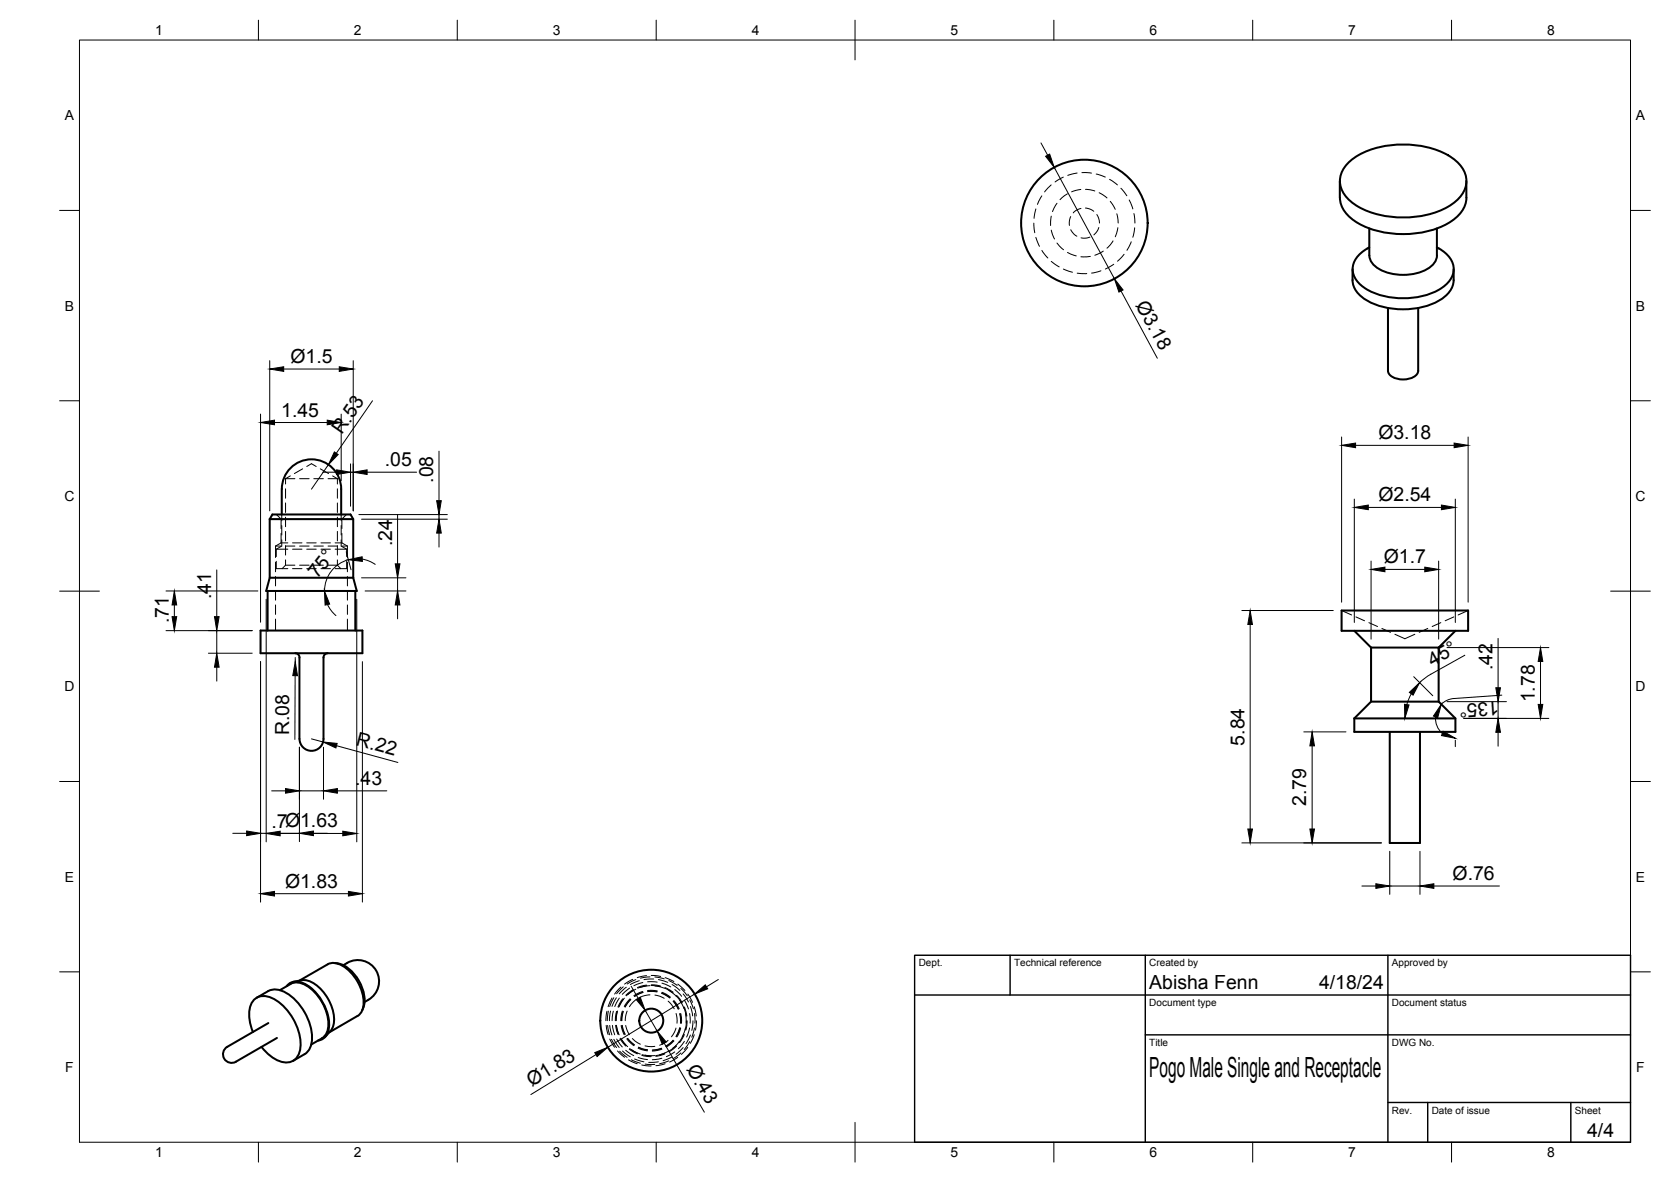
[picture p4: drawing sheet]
<svg xmlns="http://www.w3.org/2000/svg" width="420mm" height="297mm" viewBox="0 0 420 297" stroke-linecap="round" stroke-linejoin="round" font-family="sans-serif">
<!-- layer: Visible -->
<g fill="none" stroke="#000" stroke-width=".51">
<path d="M336.9 45.5v4.2M336.9 49.7a8.3 8.3 0 0 0 5.3 6.8 24.8 24.8 0 0 0 22.4-.7 7.8 7.8 0 0 0 4.1-6.1M339.3 40.7a21.4 21.4 0 0 1 16-4.3 18.2 18.2 0 0 1 11.9 5.2 6 6 0 0 1-.9 8.7 21.4 21.4 0 0 1-15.9 4.3 18.2 18.2 0 0 1-12-5.2 6 6 0 0 1 .9-8.7zM344.3 57.4v6.8M361.3 57.4v6.8a4.9 4.9 0 0 1-3.9 4.1 12.8 12.8 0 0 1-11.7-1.5 3.6 3.6 0 0 1-1.4-2.6M368.7 45.5v4.2M340.1 67.6a7 7 0 0 0 1.5 6.2 16.5 16.5 0 0 0 12.8 3.9 14.8 14.8 0 0 0 9.6-3.9 5.1 5.1 0 0 0 1.5-3.4v-2.8M343.8 62.4a6.2 6.2 0 0 0-3.7 5.7 7 7 0 0 0 4.8 5.3 19.6 19.6 0 0 0 18-1.3 5.1 5.1 0 0 0 0-9l-1.1-.7M344.3 62.2l-.5 .2M349 77.4v15.8a2.9 2.9 0 0 0 2.9 2.1 4.6 4.6 0 0 0 4.6-1.6l.1-16.3M361.3 62.2l.5 .2M67.8 130.5v14.7l-.9 3.3h22.8l-.9-3.3"/>
<path d="M67.8 130.5h21M67.8 130.5l.7-1.2h19.6l.7 1.2v14.7M70.8 129.3l.1-6.4a7.5 7.5 0 0 1 7.4-7.5 7.5 7.5 0 0 1 7.5 7.5v6.4M65.5 158.5h25.6v5.7h-25.6zM67.3 148.5v10M67.8 145.2h21M89.3 148.5v10M337.3 153.4h31.8v5.1h-31.8zM340.5 158.5l4.2 4.2M366 158.5l-4.3 4.2M74.2 164.2a1.07 1.07 0 0 1 1.1 1M75.3 165.2v20.5a3 3 0 0 0 3 3 3 3 0 0 0 3-3v-20.5"/>
<path d="M82.4 164.2a1.07 1.07 0 0 0-1.1 1M344.7 176.3h17M344.7 162.7h17M344.7 162.7v13.6l-4.2 4.2M361.7 176.3l4.3 4.2v3.4h-25.5v-3.4M361.7 162.7v13.6M340.5 180.5h25.5M349.4 183.9v27.9h7.6v-27.9M63.6 259.3a8.6 8.6 0 0 1-.2-7.5 3.9 3.9 0 0 1 5.7-.6 14 14 0 0 1 6.4 12.2 3.7 3.7 0 0 1-5.6 3.1 11 11 0 0 1-4.1-3.4M67.4 249.1l-2.9 1.6M67.4 249.1a4.8 4.8 0 0 1 5 .7 13.8 13.8 0 0 1 5.9 12.4 3.9 3.9 0 0 1-1.7 2.7l-2.9 1.7M67.5 257.1l-10.3 6a2.17 2.17 0 0 0-.8 2.9 2.17 2.17 0 0 0 2.9 .8l10.3-6"/>
<path d="M72.1 247.8a3.6 3.6 0 0 1 5.1-.2 12.2 12.2 0 0 1 5.4 11.2 3.1 3.1 0 0 1-2.7 2.7M73.1 247.3l-2.7 1.5M73.1 247.3a4.5 4.5 0 0 1 4.8 .9 12.1 12.1 0 0 1 4.6 10.1 3.5 3.5 0 0 1-1.5 2.6l-2.7 1.6M75.3 246.4l7.1-4.1a4.2 4.2 0 0 1 4.5 .9 11.5 11.5 0 0 1 4.5 9.6 3.3 3.3 0 0 1-1.5 2.5l-7.1 4.1M75.7 246.3l-1.9 .4M75.7 246.3a6.4 6.4 0 0 1 5.6 2.9 10.2 10.2 0 0 1 2.5 8.7l-.7 1.2-1.3 1.5M84.2 242l.7 .1M85 242.1a9.7 9.7 0 0 1 6.5 7.6l.2 2.2-.6 2M87.3 242l-1 .6M87.3 242a5.4 5.4 0 0 1 7.6 2.5 5.4 5.4 0 0 1-3.2 7.3"/>
<circle cx="272.7" cy="56" r="15.9"/>
<circle cx="163.7" cy="256.5" r="12.8"/>
<circle cx="163.8" cy="256.5" r="3"/>
</g>
<!-- layer: Hidden -->
<g fill="none" stroke="#000" stroke-width=".25">
<path d="M259.9 56.1l.3 2.4M260.5 52.5l-.5 2.4M260.5 59.7l.9 2.2M262 49.2l-1.1 2.2M264.3 46.5l-1.6 1.7M264.3 54.3l-.1 2.4M264.3 57.8l.9 2.3M265.8 51.1l-1.2 2.1M267.4 44.5l-2.1 1.2M268.4 48.7l-1.9 1.5M269.2 54.4l-.3 1.4v.8M269.2 57.7l.8 1.1 .8 .6"/>
<path d="M270.8 43.5l-2.3 .6M271.8 47.6l-2.3 .6M271.8 52.4l-1.4 .6-.5 .5M272 43.4l2.4 .1M272.9 52.3l1.2 .3 .9 .5M272.9 47.6l2.4 .4M274 59.6l-.9 .2h-1.3M275.6 43.7l2.3 .8M275.8 53.9l.5 1.1 .2 1.1M276.3 57.2l-.5 1-.8 .8M276.4 48.4l1.9 1.3M279 45.1l2 1.4"/>
<path d="M279.2 50.6l1.2 2M280.8 53.7l.4 2.4M281.1 57.2l-.7 2.3M281.8 47.3l1.5 1.9M283.9 50.3l.9 2.2M285.1 53.7l.3 2.4M285.3 57.2l-.5 2.4M262 62.9l1.5 1.9M264.3 65.7l2 1.4M265.8 61.1l1.6 1.7M267.4 67.6l2.3 .8M268.4 63.4l2.2 .9"/>
<path d="M270.8 68.7l2.5 .1M274.2 64.4l-2.4 .1M276.8 68.1l-2.3 .5M277.4 63.1l-2.1 1M279.9 60.5l-1.6 1.9M280 66.4l-2.1 1.2M282.6 63.9l-1.6 1.7M284.4 60.8l-1 2.1M73 119.6l-1.2 .7M76.1 117.8l-2.1 1.2M77.1 117.2l1.2-.7 1.2 .7M80.5 117.8l2.1 1.2"/>
<path d="M83.6 119.6l1.2 .7M69.3 137.2h1.3M69.3 137.2v2.9M69.5 138h2.9M69.5 138v1.9M69.5 129.3l1.2 1.2v2.3M70.7 136.4h1.7M70.7 134v2.4M70.7 136.4l-1.4 .8M70.8 129.3v1.6M70.8 132.1v2.4M70.8 135.6v1.6l-1.3 .8"/>
<path d="M71.8 137.2h2.3M71.8 120.3h2.3M71.8 120.3v1.3M71.8 122.8v2.4M71.8 126.4v2.4M71.8 130v2.4M71.8 133.5v2.4M71.8 137.1v2.4M73.6 136.4h2.3M73.6 138h2.3M75.3 137.2h2.4M75.3 120.3h2.4"/>
<path d="M77.1 136.4h2.4M77.1 138h2.4M78.9 137.2h2.4M78.9 120.3h2.4M80.7 136.4h2.4M80.7 138h2.4M82.5 137.2h2.4M82.5 120.3h2.3M84.3 136.4h1.7M84.3 138h2.9M84.8 120.3v1.3M84.8 122.8v2.4"/>
<path d="M84.8 126.4v2.4M84.8 130v2.4M84.8 133.5v2.4M84.8 137.1v2.4M85.8 129.3v1.6M85.8 132.1v2.4M85.8 135.6v1.6l1.4 .8M86 134v2.4M86 136.4l1.4 .8M86.1 137.2h1.3M87.1 129.3l-1.1 1.2v2.3M87.2 138v1.9"/>
<path d="M87.4 137.2v2.9M69.3 141.3v2.4M69.3 144.9v2.3M69.3 148.4v2.4M69.3 152v2.4M69.3 155.6v2.9M69.5 141.1v1.8h2.9M71.8 142h2.3M71.8 140.7v1.3l-.8 .9M73.6 142.9h2.3M75.3 142h2.4M77.1 142.9h2.4"/>
<path d="M78.9 142h2.4M80.7 142.9h2.4M82.5 142h2.3M84.8 142l.9 .9M84.8 140.7v1.3M87.2 141.1v1.8h-2.9M87.4 141.3v2.4M87.4 144.9v2.3M87.4 148.4v2.4M87.4 152v2.4M87.4 155.6v2.9M337.3 153.4l2.6 1.1"/>
<path d="M340.9 155l2.2 1M344.2 156.5l2.2 .9M347.5 157.9l2.1 1M350.7 159.4l2.6 1.1 2.4-1.1M359 157.9l-2.2 1M362.3 156.5l-2.2 .9M365.5 155l-2.1 1M369.1 153.4l-2.5 1.1M152.4 257.7l.5 2.3M152.6 254.1l-.3 2.4M152.8 257.7l.5 2.4M153 254.1l-.3 2.4"/>
<path d="M153.3 257.7l.6 2.4M153.5 254.1l-.3 2.4M153.9 250.8l-1 2.2M154 257.7l.6 2.3M154.2 254.1l-.3 2.4M154.3 250.7l-1 2.2M154.8 257.7l.6 2.2M155 257.6l.6 2.3M155 250.7l-1.1 2.2M155 257.7l.7 2.4M155 254.2l-.3 2.3M155.3 254.1l-.4 2.4 .3-2.3"/>
<path d="M155.7 250.8l-1.1 2.1M156.1 248.1l-1.6 1.7M156.2 257.7l.8 2.3M156.4 257.7l.7 2.3M156.5 257.7l.7 2.2M156.5 254.1l-.4 2.4M156.6 251l-1.2 2.1M156.7 254.1l-.4 2.4M156.7 248l-1.7 1.7M156.7 251.1l-1.1 2M156.7 254.2l-.3 2.3M157 250.9l-1.3 2"/>
<path d="M157.3 257.7l.9 2.3M157.5 248.1l-1.8 1.7M157.7 254.1l-.5 2.4M158.3 248.3l-1.8 1.6M158.4 251l-1.4 1.9M158.6 251.1l-1.5 1.9M158.6 251.2l-1.4 1.9M159.1 246.1l-2.1 1.2M159.2 248.7l-1.8 1.4M159.3 248.8l-1.8 1.4M159.9 246.2l-2.2 1.1M159.9 248.6l-2.1 1.4"/>
<path d="M160 251.2l-.9 .7-.8 1.1M160.7 246.5l-2.2 .9M161.6 249.2l-2.2 1M161.6 246.9l-2.2 .8M161.7 249.3l-2.2 1.1M161.7 249.4l-2.1 1M162.6 245.2l-2.4 .5M162.6 247.6l-2.3 .6M162.6 247.7l-2.2 .6M162.8 248.9l2.5 .1M162.8 246.7l2.4 .1M162.8 249.1l2.4 .1"/>
<path d="M162.9 249.2l2.3 .1M163.4 245.5l-2.4 .3M163.4 247.7l-2.4 .4M163.4 250l-2.4 .6M163.7 245.1l2.4 .3M163.7 247.5l2.4 .3M163.7 247.7l2.3 .3M164.4 246l-2.5 .2M164.7 245.5l2.3 .5M164.7 247.8l2.3 .6M164.7 250.1l1.2 .2 1.1 .6M165.6 246.2l2.3 .7"/>
<path d="M166.3 249.6l2.1 1.2M166.4 249.5l2.1 1.2M166.4 247.1l2.3 .9M166.5 249.4l2.1 1.2M167.1 248.3l2 1.2M167.2 248.2l2 1.2M167.3 245.7l2.1 1M168 251.6l1.5 1.9M168.1 248.9l2 1.5M168.2 246.4l2.1 1.2M169 247.4l1.9 1.5M169.2 251.6l1.3 2"/>
<path d="M169.3 251.6l1.3 2M169.5 251.4l1.3 2.1M169.7 248.7l1.7 1.7M170 258.3l-.4 1-.8 1.2M170 250.3l1.4 1.8M170 254.7l.2 1.1v1.3M170.1 250.1l1.5 1.9M170.4 247.3l1.8 1.6M170.9 251.3l1.1 2.2M170.9 254.7l.2 2.4M170.9 258.3l-.9 2.2M171 254.7l.2 2.4"/>
<path d="M171 258.3l-1 2.2M171.2 254.7l.1 2.4M171.2 258.3l-1 2.3M171.2 248.4l1.6 1.8M171.8 249.8l1.3 2M171.9 259.9l-1.1 2M171.9 253.1l.6 2.3M172.1 260l-1.2 2M172.1 251.3l1 2.2M172.1 253.1l.6 2.2M172.3 258.3l-.8 2.4M172.4 254.7l.1 2.4"/>
<path d="M172.6 256.5l-.3 2.3M172.8 256.5l-.4 2.4M173 249.8l1.1 2.1M173.4 254.7l.1 2.4M173.4 258.3l-.7 2.3M173.4 251.3l.9 2.2M173.6 252.9l.6 2.4M174.2 256.5l-.3 2.4M174.6 253l.4 2.3M174.6 258.3l-.7 2.4M174.6 254.7l.1 2.4M175.1 256.5l-.2 2.4"/>
<path d="M153.3 261.1l1.2 2.1M153.8 261.2l1.2 2.1M154.3 261.2l1.4 2M155.1 261.1l1.4 2M155.3 264.1l1.7 1.6M155.8 264.2l1.9 1.5M155.9 261l1.4 1.9M156.1 260.9l1.4 1.8M156.3 261.2l1.5 1.8M156.5 264.1l2 1.5M157.3 263.9l2 1.4M157.6 261.1l1.8 1.7"/>
<path d="M157.8 261l1.7 1.6M157.8 260.9l1.7 1.7M158 266.3l2.2 1M158.2 263.7l2.1 1.1M158.3 263.5l2 1.2M158.7 266.3l2.3 .9M158.8 263.8l2.2 1.1M159 261l2 1.4M159.6 266.1l2.3 .7M160.4 263.4l2.4 .7M160.5 265.8l2.3 .5M160.5 263.2l2.3 .7"/>
<path d="M160.5 263.2l2.3 .6M161.4 267.6l2.3 .3M161.4 265.2l2.3 .3M161.4 265l2.3 .4M162.2 265.2l2.4 .1M162.2 262.8l2.5 .1M162.2 267.4l2.4 .1M165.5 266.8l-2.4 .2M166.3 263.4l-2.3 .5M166.4 263.5l-2.4 .5M166.4 265.9l-2.4 .4M166.4 263.7l-2.4 .4"/>
<path d="M167.1 264.7l-2.2 .6M167.2 264.8l-2.3 .7M167.2 267.3l-2.3 .5M168 261.4l-2.1 1.3M168.1 266.6l-2.3 .7M169 265.6l-2.3 1M169.2 261.4l-1.8 1.5M169.3 261.5l-1.9 1.5M169.5 261.6l-1.9 1.5M169.7 264.4l-2.1 1.1M170 262.8a9.9 9.9 0 0 1-4.2 2.3M170.1 262.9l-1.9 1.4"/>
<path d="M170.4 265.7l-2 1.2M170.9 261.7l-1.8 1.7M171.2 264.6l-2 1.5M171.8 263.3l-1.8 1.6M172.1 261.7l-1.5 1.9M172.9 263.2l-1.6 1.8M173.4 261.8l-1.4 1.9M173.6 260.1l-1.1 2.2M174.6 260l-1 2.2"/>
</g>
<!-- layer: BORDER -->
<g fill="none" stroke="#000" stroke-width=".25">
<path d="M20 10.1h390v276.9h-390zM65 5.1v5M115 5.1v5M165 5.1v5M215 5.1v10M265 5.1v5M315 5.1v5M365 5.1v5M15 52.9h5M410 52.9h5M15 100.7h5M410 100.7h5"/>
<path d="M15 148.6h10M405 148.6h10M15 196.4h5M410 196.4h5M15 244.2h5M410 244.2h5M65 287v5M115 287v5M165 287v5M215 282.1v9.9M265 287v5M315 287v5"/>
<path d="M365 287v5"/>
</g>
<!-- layer: TITLEBLOCK -->
<path d="M230 240.1h180v46.9h-180zM230 250h180M254 240.1v9.9M288 240.1v46.9M349 240.1v46.9M288 260.1h122M349 277.1h61M359 277.1v9.9M395 277.1v9.9" fill="none" stroke="#000" stroke-width=".36"/>
<!-- layer: FD_Dimensions -->
<g fill="none" stroke="#000" stroke-width=".25">
<path d="M261.7 35.9l1.7 3.1M265.1 42.1l15.1 27.9M281.9 73.1l9.1 16.9M67.8 90.6v37.8M71.3 92.7h14M88.8 90.6v37.8M65.5 104.1v52.3M69 106.2h13.3M81.1 118.7h3.5M82.6 116.8l-4.3 6.1M85.8 104.1v16.7M88.1 116.6v10.6"/>
<path d="M88.1 118.7h.7M92.3 118.7h12.5M93.7 100.7l-9.1 13.2M110.4 113.4v12.4M337.3 109.8v41.5M340.8 111.9h24.8M369.1 109.8v41.5M87.1 138.6l1.2 4.6M90.2 129.3h22.3M90.9 130.5h21.6M100 129.3v12.4M110.4 129.3v1.2"/>
<path d="M110.4 134v3.5M340.5 125.4v31M344 127.5h18.4M365.9 125.4v31M41.7 148.5h23.1M41.7 158.5h21.7M43.8 152v3M54.5 143.2v11.8M54.5 158.5v5.7M66.9 150.6v61M82.4 151.9l.9 1.5 1.2 1.3M87.6 140.7a8.1 8.1 0 0 0-6 7.8"/>
<path d="M89.7 150.6v61M90.9 145.2h11.2M91.1 140.5l1.7 .5 1.5 .8M91.8 148.5h10.3M100 145.2v3.3M100 152v3.5M312.3 153.4h22.9M314.3 156.9v51.4M344.7 141v19.6M348.2 143.1h10M361.7 141v19.6M52.4 164.2h11"/>
<path d="M54.5 167.7v3.5M65.5 166.3v60.4M74.2 169.8l-.1 16M74.2 165.2v1.1M91.1 166.3v60.4M354.9 174.3l-1.2 2.8M355.5 170.1l4.8 4.7M363.8 176.3h15M363.8 162.7h25.6M365.6 175.5l-1.7 .5-1.5 1M368.3 164.7l-9 5-2.3 1.9M376.7 160.4v12.4"/>
<path d="M376.7 176.3v4.2M377.6 174.7l-12 .8M387.3 166.2v10.8M68.3 198.7h3.5M75.3 187.8v23.7M75.3 198.7h6M78.3 185.7l2.9 .8M81.3 187.8v13.1M84.6 187.4l15.4 4.2M84.8 198.7h12.5M327.8 183.9h10.6M329.9 187.4v20.9"/>
<path d="M360.9 180.2l.3 1.9 .6 1.2 .9 1M365.9 186v1.6M368 180.5h21.4M376.7 184v3.5M58.5 209.4h3.5M65.5 209.4h9.8M70.4 209.5h15.8M78.8 209.4h3.5M312.3 211.8h35M349.4 213.9v10.9M357 213.9v10.9M69 224.6h18.6"/>
<path d="M342.4 222.7h3.5M349.4 222.7h7.6M360.5 222.7h16.5M158.7 247.8l1.8 3.1M162.2 253.9l3 5.2M174.6 249.8l-21.8 13.4M180.6 246.2l-3 1.8M149.8 265l-16.3 10.1M167 262.2l10.1 17.3"/>
</g>
<g fill="#000" stroke="#000" stroke-width=".25">
<path d="M262.9 39.3l1-.6 1.2 3.4zM280.2 70l2.2 2.9-1.1 .5zM67.8 92.7l3.5-.5v1.1zM85.3 92.2l3.5 .5-3.5 .6zM65.5 106.2l3.5-.6v1.2zM82.3 105.6l3.5 .6-3.5 .6zM84.1 113.6l.9 .6-2.4 2.6zM84.6 118.1l3.5 .6-3.5 .5zM88.8 118.7l3.5-.6v1.1zM337.3 111.9l3.5-.6v1.2zM365.6 111.3l3.5 .6-3.5 .6zM110.4 130.5l.6 3.5h-1.2z"/>
<path d="M109.8 125.8h1.2l-.6 3.5zM340.5 127.5l3.5-.6v1.2zM362.4 126.9l3.5 .6-3.5 .6zM43.3 155h1.1l-.6 3.5zM43.8 148.5l.6 3.5h-1.1zM53.9 155h1.2l-.6 3.5zM81.6 148.5l1.3 3.3-1.2 .3zM87.6 140.7l3.5-.8v1.2zM100 148.5l.6 3.5h-1.2zM99.4 141.7h1.2l-.6 3.5zM314.3 153.4l.6 3.5h-1.1zM344.7 143.1l3.5-.6v1.2z"/>
<path d="M358.2 142.5l3.5 .6-3.5 .6zM54.5 164.2l.6 3.5h-1.2zM74.2 166.3l.6 3.5h-1.2zM353.1 177l1.2 .2-1.1 3.3zM354.4 174l2.6-2.5-1.7 3.2zM362.4 177l-.9 3.4-1.1-.5zM376.1 172.8h1.2l-.6 3.5zM386.8 177h1.1l-.6 3.5zM387.3 162.7l.6 3.5h-1.1zM71.8 198.2l3.5 .5-3.5 .6zM81.2 186.5l3.6 .3-.3 1.2zM81.3 198.7l3.5-.5v1.1z"/>
<path d="M329.9 183.9l.6 3.5h-1.1zM362.9 183.8l3 1.7-3.4-.6zM376.7 180.5l.6 3.5h-1.2zM62 208.8l3.5 .6-3.5 .6zM66.9 209.5l3.5-.6v1.1zM75.3 209.4l3.5-.6v1.2zM86.2 208.9l3.5 .6-3.5 .5zM313.8 208.3h1.1l-.6 3.5zM329.4 208.3h1.1l-.6 3.5zM65.5 224.6l3.5-.6v1.2zM87.6 224l3.5 .6-3.5 .6zM345.9 222.1l3.5 .6-3.5 .6z"/>
<path d="M357 222.7l3.5-.6v1.2zM160 251.2l1-.6 1.2 3.3zM174.6 249.8l2.7-2.3 .6 1zM149.5 264.5l3.3-1.3-2.7 2.3zM165.2 259.1l2.3 2.8-1 .5z"/>
</g>
<text font-size="7" x="289" y="270.6">Pogo Male Single and Receptacle</text>
<g font-size="4.9">
<text x="285.5" y="76.5" transform="rotate(62 285.5 76.5)">Ø3.18</text>
<text x="73" y="91.2">Ø1.5</text>
<text x="70.7" y="104.7">1.45</text>
<text x="85.9" y="109.4" transform="rotate(-55 85.9 109.4)">R.53</text>
<text x="346.6" y="110.4">Ø3.18</text>
<text x="96.8" y="117.2">.05</text>
<text x="108.9" y="121.4" transform="rotate(-90 108.9 121.4)">.08</text>
<text x="346.6" y="126">Ø2.54</text>
<text x="98.6" y="137.3" transform="rotate(-90 98.6 137.3)">.24</text>
<text x="348" y="141.5">Ø1.7</text>
<text x="79.9" y="145.6" transform="rotate(-52 79.9 145.6)">75°</text>
<text x="53.1" y="150.5" transform="rotate(-90 53.1 150.5)">.41</text>
<text x="42.4" y="156.7" transform="rotate(-90 42.4 156.7)">.71</text>
<text x="360.2" y="167.5" transform="rotate(-29 360.2 167.5)">45°</text>
<text x="375.3" y="168.4" transform="rotate(-90 375.3 168.4)">.42</text>
<text x="376.9" y="176.2" transform="rotate(176 376.9 176.2)">135°</text>
<text x="385.9" y="176.5" transform="rotate(-90 385.9 176.5)">1.78</text>
<text x="72.7" y="184.8" transform="rotate(-90 72.7 184.8)">R.08</text>
<text x="89.3" y="187.2" transform="rotate(15 89.3 187.2)">R.22</text>
<text x="312.9" y="187.4" transform="rotate(-90 312.9 187.4)">5.84</text>
<text x="89.3" y="197.3">.43</text>
<text x="328.5" y="202.6" transform="rotate(-90 328.5 202.6)">2.79</text>
<text x="68.3" y="208">.7Ø1.63</text>
<text x="365.2" y="221.1">Ø.76</text>
<text x="71.7" y="223.1">Ø1.83</text>
<text x="289" y="248.5">Abisha Fenn</text>
<text x="331.7" y="248.5">4/18/24</text>
<text x="172.5" y="268.5" transform="rotate(60 172.5 268.5)">Ø.43</text>
<text x="133.7" y="273.1" transform="rotate(-32 133.7 273.1)">Ø1.83</text>
<text x="399.1" y="285.7">4/4</text>
</g>
<g font-size="3.5">
<text x="39" y="8.8">1</text>
<text x="89" y="8.8">2</text>
<text x="139" y="8.8">3</text>
<text x="189" y="8.8">4</text>
<text x="239" y="8.8">5</text>
<text x="289" y="8.8">6</text>
<text x="339" y="8.8">7</text>
<text x="389" y="8.8">8</text>
<text x="16.3" y="30.2">A</text>
<text x="411.3" y="30.2">A</text>
<text x="16.3" y="78">B</text>
<text x="411.3" y="78">B</text>
<text x="16.2" y="125.9">C</text>
<text x="411.2" y="125.9">C</text>
<text x="16.2" y="173.7">D</text>
<text x="411.2" y="173.7">D</text>
<text x="16.3" y="221.6">E</text>
<text x="411.3" y="221.6">E</text>
<text x="16.4" y="269.4">F</text>
<text x="411.4" y="269.4">F</text>
<text x="39" y="290.8">1</text>
<text x="89" y="290.8">2</text>
<text x="139" y="290.8">3</text>
<text x="189" y="290.8">4</text>
<text x="239" y="290.8">5</text>
<text x="289" y="290.8">6</text>
<text x="339" y="290.8">7</text>
<text x="389" y="290.8">8</text>
</g>
<g font-size="2.5">
<text x="231" y="242.9">Dept.</text>
<text x="255" y="242.9">Technical reference</text>
<text x="289" y="242.9">Created by</text>
<text x="350" y="242.9">Approved by</text>
<text x="289" y="252.8">Document type</text>
<text x="350" y="252.8">Document status</text>
<text x="289" y="262.9">Title</text>
<text x="350" y="262.9">DWG No.</text>
<text x="350" y="279.9">Rev.</text>
<text x="360" y="279.9">Date of issue</text>
<text x="396" y="279.9">Sheet</text>
</g>
</svg>
